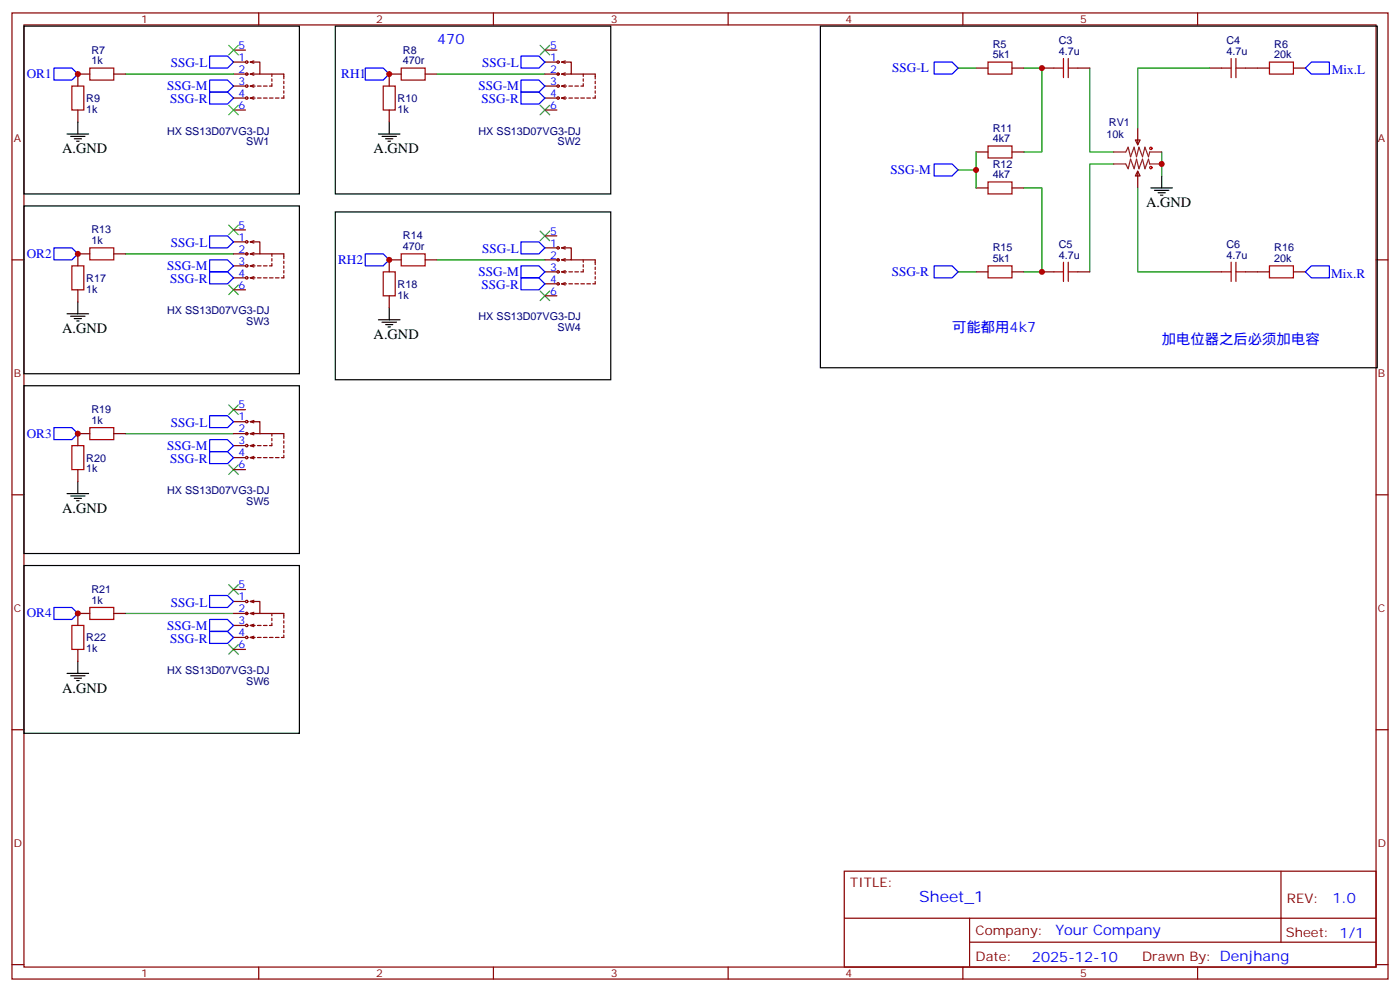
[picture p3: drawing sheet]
<svg xmlns="http://www.w3.org/2000/svg" width="412mm" height="292mm" viewBox="0 0 412 292" stroke-linecap="round" stroke-linejoin="round" font-family="sans-serif">
<g fill="none" stroke="#870000" stroke-width=".35">
<path d="M3.5 3.8h405.4v284.3h-405.4zM7.1 7.3h398.2v277.3h-398.2zM68.8 14.7h3.5M68.8 18.3h3.5M73.7 18.3h2.9v3.5h-2.9M73.7 18.3l1.1 .3M74.8 17.9l-1.1 .4M76.2 3.8v3.5M145.3 3.8v3.5M160.5 14.7h3.5M160.5 18.3h3.5M165.5 18.3h2.8v3.5h-2.8"/>
<path d="M165.5 18.3l1 .3M166.5 17.9l-1 .4M214.5 3.8v3.5M283.6 3.8v3.5M352.8 3.8v3.5M22.9 32.4v3.5M26.5 21.8h-3.6v3.5M33.5 21.8h3.5M68.8 28.9h3.5M68.8 25.3h3.5M68.8 21.8h4.2M68.8 32.4h3.5"/>
<path d="M73.7 28.9h1.4M73.7 25.3l1.1 .4M73.7 21.8l1.1 .4M73.7 25.3h1.4M73.7 28.9l1.1 .3M74.8 25l-1.1 .3M74.8 21.4l-1.1 .4M74.8 28.5l-1.1 .4M75.8 28.9h1.1M75.8 25.3h1.1M76.6 21.8h7v1.4M77.6 28.9h1.1"/>
<path d="M77.6 25.3h1.1M79.4 28.9h1M80.1 24.6v.7h-.7M80.1 21.8v.7M80.1 23.2v.7M81.1 28.9h1.1M83.6 28.2v.7h-.7M83.6 23.9v.7M83.6 25.3v.7M83.6 26.7v.7M114.7 32.4v3.5M118.2 21.8h-3.5v3.5"/>
<path d="M125.2 21.8h3.6M160.5 28.9h3.5M160.5 25.3h3.5M160.5 21.8h4.2M160.5 32.4h3.5M165.5 28.9h1.4M165.5 25.3h1.4M165.5 25.3l1 .4M165.5 21.8l1 .4M165.5 28.9l1 .3M166.5 25l-1 .3M166.5 21.4l-1 .4"/>
<path d="M166.5 28.5l-1 .4M167.6 28.9h1M167.6 25.3h1M168.3 21.8h7v1.4M169.3 28.9h1.1M169.3 25.3h1.1M171.1 28.9h1.1M171.8 24.6v.7h-.7M171.8 21.8v.7M171.8 23.2v.7M172.9 28.9h1M175.3 28.2v.7h-.7"/>
<path d="M175.3 23.9v.7M175.3 25.3v.7M175.3 26.7v.7M287.5 20h3.5M298.1 20h3.5M306.9 20h3.5M317.5 20h3.5M335.1 37.7v4.9M356.3 20h3.5M366.9 20h7M381 20h3.5M287.5 44.7h3.5"/>
<path d="M287.5 55.3h3.5M298.1 44.7h3.5M298.1 55.3h3.5M334.4 41.2h1.4l-.7 1.4zM335.1 50.4l.7 1.4h-1.4zM335.1 50.4v4.9M3.5 76.5h3.6M26.5 74.7h-3.6v3.5M33.5 74.7h3.5M68.8 74.7h4.2M68.8 67.7h3.5M68.8 78.2h3.5"/>
<path d="M68.8 71.2h3.5M73.7 71.2h2.9v3.5h-2.9M73.7 78.2l1.1 .4M73.7 74.7l1.1 .4M73.7 71.2l1.1 .3M73.7 78.2h1.4M74.8 77.9l-1.1 .3M74.8 74.4l-1.1 .3M74.8 70.8l-1.1 .4M75.8 78.2h1.1M76.6 74.7h7v1.4M77.6 78.2h1.1"/>
<path d="M80.1 74.7v.7M80.1 76.1v.7M80.1 77.5v.7h-.7M83.6 76.8v.7M83.6 78.2v.8M83.6 79.7v.7M118.2 76.5h-3.5v3.5M125.2 76.5h3.6M160.5 76.5h4.2M160.5 69.4h3.5M160.5 73h3.5M165.5 73h2.8v3.5h-2.8"/>
<path d="M165.5 76.5l1 .3M165.5 73l1 .3M166.5 79.7l-1 .3M166.5 76.1l-1 .4M166.5 72.6l-1 .4M168.3 76.5h7v1.4M171.8 79.3v.7h-.7M171.8 76.5v.7M171.8 77.9v.7M175.3 78.6v.7M405.3 76.5h3.6M22.9 85.3v3.5"/>
<path d="M68.8 81.8h3.5M68.8 85.3h3.5M73.7 81.8h1.4M73.7 81.8l1.1 .3M74.8 81.4l-1.1 .4M75.8 81.8h1.1M77.6 81.8h1.1M79.4 81.8h1M81.1 81.8h1.1M83.6 81.1v.7h-.7M114.7 87.1v3.5M160.5 80h3.5"/>
<path d="M160.5 83.5h3.5M160.5 87.1h3.5M165.5 80h1.4M165.5 83.5h1.4M165.5 80l1 .4M165.5 83.5l1 .4M166.5 83.2l-1 .3M167.6 80h1M167.6 83.5h1M169.3 80h1.1M169.3 83.5h1.1M171.1 83.5h1.1"/>
<path d="M172.9 83.5h1M175.3 80v.7M175.3 81.4v.7M175.3 82.8v.7h-.7M287.5 80h3.5M298.1 80h3.5M306.9 80h3.5M317.5 80h3.5M356.3 80h3.5M366.9 80h7M381 80h3.5M22.9 138.2v3.5"/>
<path d="M26.5 127.6h-3.6v3.6M33.5 127.6h3.5M68.8 127.6h4.2M68.8 120.6h3.5M68.8 134.7h3.5M68.8 131.2h3.5M68.8 124.1h3.5M68.8 138.2h3.5M73.7 124.1h2.9v3.5h-2.9M73.7 134.7h1.4M73.7 131.2l1.1 .3M73.7 127.6l1.1 .4"/>
<path d="M73.7 124.1l1.1 .4M73.7 131.2h1.4M73.7 134.7l1.1 .3M74.8 130.8l-1.1 .4M74.8 127.3l-1.1 .3M74.8 123.8l-1.1 .3M74.8 134.3l-1.1 .4M75.8 134.7h1.1M75.8 131.2h1.1M76.6 127.6h7v1.4M77.6 134.7h1.1M77.6 131.2h1.1"/>
<path d="M79.4 134.7h1M80.1 127.6v.7M80.1 129v.8M80.1 130.5v.7h-.7M81.1 134.7h1.1M83.6 129.8v.7M83.6 131.2v.7M83.6 132.6v.7M83.6 134v.7h-.7M3.5 145.6h3.6M405.3 145.6h3.6M68.8 173.5h3.5"/>
<path d="M68.8 177h3.5M73.7 177h2.9v3.6h-2.9M73.7 177l1.1 .4M74.8 176.7l-1.1 .3M22.9 191.1v3.6M26.5 180.6h-3.6v3.5M33.5 180.6h3.5M68.8 180.6h4.2M68.8 187.6h3.5M68.8 184.1h3.5M68.8 191.1h3.5M73.7 187.6h1.4"/>
<path d="M73.7 184.1l1.1 .3M73.7 180.6l1.1 .3M73.7 184.1h1.4M73.7 187.6l1.1 .4M74.8 183.7l-1.1 .4M74.8 180.2l-1.1 .4M74.8 187.3l-1.1 .3M75.8 187.6h1.1M75.8 184.1h1.1M76.6 180.6h7v1.4M77.6 187.6h1.1M77.6 184.1h1.1"/>
<path d="M79.4 187.6h1M80.1 180.6v.7M80.1 182v.7M80.1 183.4v.7h-.7M81.1 187.6h1.1M83.6 182.7v.7M83.6 184.1v.7M83.6 185.5v.7M83.6 186.9v.7h-.7M3.5 214.8h3.6M405.3 214.8h3.6M248.7 256.4h156.6v28.2h-156.6z"/>
<path d="M377.3 256.4v20.9M248.7 270.2h156.5M285.6 277.3h119.6M285.6 270.2v14.2M3.5 283.9h3.6M76.2 284.6v3.5M145.3 284.6v3.5M214.5 284.6v3.5M283.6 284.6v3.5M352.8 284.6v3.5M405.3 283.9h3.6"/>
<circle cx="72.7" cy="18.3" r=".35"/>
<circle cx="164.4" cy="18.3" r=".35"/>
<circle cx="72.7" cy="21.8" r=".35"/>
<circle cx="72.7" cy="25.3" r=".35"/>
<circle cx="72.7" cy="28.9" r=".35"/>
<circle cx="164.4" cy="21.8" r=".35"/>
<circle cx="164.4" cy="25.3" r=".35"/>
<circle cx="164.4" cy="28.9" r=".35"/>
<circle cx="72.7" cy="74.7" r=".35"/>
<circle cx="72.7" cy="78.2" r=".35"/>
<circle cx="72.7" cy="71.2" r=".35"/>
<circle cx="164.4" cy="76.5" r=".35"/>
<circle cx="164.4" cy="73" r=".35"/>
<circle cx="72.7" cy="81.8" r=".35"/>
<circle cx="164.4" cy="83.5" r=".35"/>
<circle cx="164.4" cy="80" r=".35"/>
<circle cx="72.7" cy="131.2" r=".35"/>
<circle cx="72.7" cy="127.6" r=".35"/>
<circle cx="72.7" cy="124.1" r=".35"/>
<circle cx="72.7" cy="134.7" r=".35"/>
<circle cx="72.7" cy="177" r=".35"/>
<circle cx="72.7" cy="187.6" r=".35"/>
<circle cx="72.7" cy="180.6" r=".35"/>
<circle cx="72.7" cy="184.1" r=".35"/>
</g>
<g fill="none" stroke="#008700" stroke-width=".35">
<path d="M37 21.8h31.8M128.8 21.8h31.7M282.2 20h5.3M301.6 20h5.3v24.7h-5.3M321 20v24.7h7.1M356.3 20h-21.2v17.7M282.2 50h5.3M287.5 44.7v10.6M301.6 55.3h5.3v24.7h-5.3M328.1 48.3h-7.1v31.7M335.1 55.3v24.7h21.2M342.2 44.7v7.1"/>
<path d="M37 74.7h31.8M128.8 76.5h31.7M282.2 80h5.3M37 127.6h31.8M37 180.6h31.8"/>
</g>
<g fill="none" stroke="#000" stroke-width=".35">
<path d="M7.1 7.7h81.1v49.4h-81.1zM98.8 7.7h81.1v49.4h-81.1zM241.7 7.7h164v100.5h-164zM19.8 39.4h6.3M22.9 35.9v3.5M111.5 39.4h6.3M114.7 35.9v3.5M20.8 40.1h4.2M21.9 40.9h2.1M22.6 41.6h.7M112.5 40.1h4.3M113.6 40.9h2.1"/>
<path d="M114.3 41.6h.7M339 55.3h6.4M340.1 56h4.2M341.1 56.7h2.2M341.8 57.4h.7M342.2 51.8v3.5M7.1 60.6h81.1v49.4h-81.1zM98.8 62.4h81.1v49.4h-81.1zM19.8 92.4h6.3M20.8 93.1h4.2M21.9 93.8h2.1M22.6 94.5h.7"/>
<path d="M22.9 88.8v3.6M111.5 94.1h6.3M112.5 94.8h4.3M113.6 95.5h2.1M114.3 96.2h.7M114.7 90.6v3.5M7.1 113.5h81.1v49.4h-81.1zM19.8 145.3h6.3M20.8 146h4.2M21.9 146.7h2.1M22.6 147.4h.7M22.9 141.7v3.6"/>
<path d="M7.1 166.4h81.1v49.4h-81.1zM19.8 198.2h6.3M20.8 198.9h4.2M21.9 199.6h2.1M22.9 194.7v3.5M22.6 200.3h.7"/>
</g>
<g fill="none" stroke="#a10000" stroke-width=".35">
<path d="M291 18.3h7.1v3.5h-7.1zM313.3 17.2v5.7M314.7 17.2v5.7M362.7 17.2v5.7M364.1 17.2v5.7M373.9 18.3h7.1v3.5h-7.1zM21.2 25.3h3.5v7.1h-3.5zM26.5 20h7v3.6h-7zM112.9 25.3h3.5v7.1h-3.5zM118.2 20h7v3.6h-7zM310.4 20h2.9M314.7 20h2.8"/>
<path d="M359.8 20h2.9M364.1 20h2.8M291 43h7.1v3.5h-7.1zM291 53.6h7.1v3.5h-7.1zM21.2 78.2h3.5v7.1h-3.5zM26.5 73h7v3.5h-7zM118.2 74.7h7v3.5h-7zM291 78.2h7.1v3.6h-7.1zM313.3 77.2v5.6M314.7 77.2v5.6M362.7 77.2v5.6M364.1 77.2v5.6"/>
<path d="M373.9 78.2h7.1v3.6h-7.1zM112.9 80h3.5v7.1h-3.5zM310.4 80h2.9M314.7 80h2.8M359.8 80h2.9M364.1 80h2.8M21.2 131.2h3.5v7h-3.5zM26.5 125.9h7v3.5h-7zM26.5 178.8h7v3.5h-7zM21.2 184.1h3.5v7h-3.5z"/>
<circle cx="339" cy="43.7" r=".35"/>
<circle cx="339" cy="49.3" r=".35"/>
</g>
<path d="M328.1 44.7h3.5l.7-1.4 .7 2.8 1.1-2.8 .7 2.8 .7-2.8 1 2.8 .8-2.8 1 2.8 .4-1.4h3.5M328.1 48.3h3.5l.7 1.4 .7-2.9 1.1 2.9 .7-2.9 .7 2.9 1-2.9 .8 2.9 1-2.9 .4 1.5h3.5" fill="none" stroke="#8c2424" stroke-width=".35"/>
<g fill="none" stroke="#00f" stroke-width=".35">
<path d="M61.7 16.5h5.3l1.8 1.8-1.8 1.7h-5.3zM153.5 16.5h5.2l1.8 1.8-1.8 1.7h-5.2zM275.2 18.3h5.3l1.7 1.7-1.7 1.8h-5.3zM386.3 18.3h5.3v3.5h-5.3l-1.8-1.8zM15.9 20h5.3l1.7 1.8-1.7 1.8h-5.3zM61.7 23.6h5.3l1.8 1.7-1.8 1.8h-5.3zM61.7 27.1h5.3l1.8 1.8-1.8 1.7h-5.3zM107.6 20h5.3l1.8 1.8-1.8 1.8h-5.3zM153.5 27.1h5.2l1.8 1.8-1.8 1.7h-5.2zM153.5 23.6h5.2l1.8 1.7-1.8 1.8h-5.2zM275.2 48.3h5.3l1.7 1.7-1.7 1.8h-5.3zM15.9 73h5.3l1.7 1.7-1.7 1.8h-5.3z"/>
<path d="M61.7 69.4h5.3l1.8 1.8-1.8 1.8h-5.3zM61.7 76.5h5.3l1.8 1.7-1.8 1.8h-5.3zM107.6 74.7h5.3l1.8 1.8-1.8 1.7h-5.3zM153.5 71.2h5.2l1.8 1.8-1.8 1.7h-5.2zM153.5 78.2h5.2l1.8 1.8-1.8 1.8h-5.2zM275.2 78.2h5.3l1.7 1.8-1.7 1.8h-5.3zM61.7 80h5.3l1.8 1.8-1.8 1.7h-5.3zM153.5 81.8h5.2l1.8 1.7-1.8 1.8h-5.2zM384.5 80l1.8-1.8h5.3v3.6h-5.3zM15.9 125.9h5.3l1.7 1.7-1.7 1.8h-5.3zM61.7 122.3h5.3l1.8 1.8-1.8 1.8h-5.3zM61.7 132.9h5.3l1.8 1.8-1.8 1.8h-5.3z"/>
<path d="M61.7 129.4h5.3l1.8 1.8-1.8 1.7h-5.3zM15.9 178.8h5.3l1.7 1.8-1.7 1.7h-5.3zM61.7 175.3h5.3l1.8 1.7-1.8 1.8h-5.3zM61.7 185.8h5.3l1.8 1.8-1.8 1.8h-5.3zM61.7 182.3h5.3l1.8 1.8-1.8 1.7h-5.3z"/>
</g>
<g fill="none" stroke="#3c3" stroke-width=".35">
<path d="M67.4 13.3l2.8 2.9M70.2 13.3l-2.8 2.9M159.1 13.3l2.8 2.9M161.9 13.3l-2.8 2.9M67.4 31l2.8 2.8M70.2 31l-2.8 2.8M159.1 31l2.8 2.8M161.9 31l-2.8 2.8M67.4 66.3l2.8 2.8M70.2 66.3l-2.8 2.8M159.1 68l2.8 2.8M161.9 68l-2.8 2.8"/>
<path d="M67.4 83.9l2.8 2.8M70.2 83.9l-2.8 2.8M159.1 85.7l2.8 2.8M161.9 85.7l-2.8 2.8M67.4 119.2l2.8 2.8M70.2 119.2l-2.8 2.8M67.4 136.8l2.8 2.8M70.2 136.8l-2.8 2.8M67.4 172.1l2.8 2.8M70.2 172.1l-2.8 2.8M67.4 189.7l2.8 2.8M70.2 189.7l-2.8 2.8"/>
</g>
<g fill="#c00">
<circle cx="342.2" cy="48.3" r=".88"/>
<circle cx="306.9" cy="20" r=".88"/>
<circle cx="306.9" cy="80" r=".88"/>
<circle cx="287.5" cy="50" r=".88"/>
<circle cx="22.9" cy="21.8" r=".88"/>
<circle cx="22.9" cy="74.7" r=".88"/>
<circle cx="22.9" cy="127.6" r=".88"/>
<circle cx="22.9" cy="180.6" r=".88"/>
<circle cx="114.7" cy="21.8" r=".88"/>
<circle cx="114.7" cy="76.5" r=".88"/>
</g>
<text font-size="4.6" fill="#00f" x="270.8" y="265.4">Sheet_1</text>
<g font-size="4.2" fill="#00f">
<text x="128.8" y="13">470</text>
<text x="280.5" y="97.6">可能都用4k7</text>
<text x="342.2" y="101.2">加电位器之后必须加电容</text>
<text x="392.5" y="265.7">1.0</text>
<text x="310.9" y="275.2">Your Company</text>
<text x="304" y="283">2025-12-10</text>
</g>
<g font-size="4.2">
<text x="18.3" y="45.1">A.GND</text>
<text x="110.1" y="45.1">A.GND</text>
<text x="337.6" y="61">A.GND</text>
<text x="18.3" y="98">A.GND</text>
<text x="110.1" y="99.8">A.GND</text>
<text x="18.3" y="150.9">A.GND</text>
<text x="18.3" y="203.8">A.GND</text>
</g>
<g font-size="3.9" fill="#00f">
<text x="7.9" y="23.1">OR1</text>
<text x="50.3" y="19.8">SSG-L</text>
<text x="100.5" y="23.1">RH1</text>
<text x="142" y="19.8">SSG-L</text>
<text x="262.8" y="21.3">SSG-L</text>
<text x="392.3" y="21.8">Mix.L</text>
<text x="49.2" y="26.6">SSG-M</text>
<text x="141" y="26.6">SSG-M</text>
<text x="50.1" y="30.4">SSG-R</text>
<text x="141.8" y="30.4">SSG-R</text>
<text x="262.3" y="51.3">SSG-M</text>
<text x="7.9" y="75.9">OR2</text>
<text x="50.3" y="72.7">SSG-L</text>
<text x="99.6" y="77.6">RH2</text>
<text x="142" y="74.5">SSG-L</text>
<text x="49.2" y="79.5">SSG-M</text>
<text x="50.1" y="83.3">SSG-R</text>
<text x="141" y="81.3">SSG-M</text>
<text x="262.7" y="81.3">SSG-R</text>
<text x="392.2" y="81.8">Mix.R</text>
<text x="141.8" y="85.1">SSG-R</text>
<text x="50.3" y="125.7">SSG-L</text>
<text x="7.9" y="128.8">OR3</text>
<text x="49.2" y="132.4">SSG-M</text>
<text x="50.1" y="136.2">SSG-R</text>
<text x="50.3" y="178.6">SSG-L</text>
<text x="7.9" y="181.7">OR4</text>
<text x="49.2" y="185.3">SSG-M</text>
<text x="50.1" y="189.2">SSG-R</text>
</g>
<g font-size="3.9" fill="#800">
<text x="250.5" y="261">TITLE:</text>
<text x="379.1" y="265.7">REV:</text>
<text x="287.4" y="275.2">Company:</text>
<text x="378.7" y="275.8">Sheet: 1/1</text>
<text x="287.4" y="282.9">Date:</text>
<text x="336.4" y="282.9">Drawn By: Denjhang</text>
</g>
<g font-size="3.2" fill="#800">
<text x="41.6" y="6.8">1</text>
<text x="110.8" y="6.8">2</text>
<text x="179.9" y="6.8">3</text>
<text x="249.1" y="6.8">4</text>
<text x="318.2" y="6.8">5</text>
<text x="4.1" y="41.9">A</text>
<text x="405.9" y="41.9">A</text>
<text x="4.1" y="111.1">B</text>
<text x="405.9" y="111.1">B</text>
<text x="4.1" y="180.2">C</text>
<text x="405.9" y="180.2">C</text>
<text x="4.1" y="249.3">D</text>
<text x="405.9" y="249.3">D</text>
<text x="41.6" y="287.6">1</text>
<text x="110.8" y="287.6">2</text>
<text x="179.9" y="287.6">3</text>
<text x="249.1" y="287.6">4</text>
<text x="318.2" y="287.6">5</text>
</g>
<g font-size="3.2" fill="#000080">
<text x="27" y="15.8">R7</text>
<text x="118.7" y="15.8">R8</text>
<text x="292.5" y="17.2">5k1</text>
<text x="292.5" y="14">R5</text>
<text x="311.9" y="16.2">4.7u</text>
<text x="311.9" y="13">C3</text>
<text x="361.3" y="16.2">4.7u</text>
<text x="361.3" y="13">C4</text>
<text x="375.4" y="17.2">20k</text>
<text x="375.4" y="14">R6</text>
<text x="27" y="19">1k</text>
<text x="118.7" y="19">470r</text>
<text x="25.4" y="33.2">1k</text>
<text x="25.4" y="30">R9</text>
<text x="117.1" y="33.2">1k</text>
<text x="117.1" y="30">R10</text>
<text x="49.2" y="39.6">HX SS13D07VG3-DJ</text>
<text x="141" y="39.6">HX SS13D07VG3-DJ</text>
<text x="292.5" y="41.9">4k7</text>
<text x="292.5" y="38.7">R11</text>
<text x="326" y="40.6">10k</text>
<text x="326.7" y="37">RV1</text>
<text x="72.5" y="42.8">SW1</text>
<text x="164.3" y="42.8">SW2</text>
<text x="292.5" y="52.5">4k7</text>
<text x="292.5" y="49.3">R12</text>
<text x="27" y="71.9">1k</text>
<text x="27" y="68.7">R13</text>
<text x="118.7" y="70.5">R14</text>
<text x="118.7" y="73.7">470r</text>
<text x="292.5" y="77.2">5k1</text>
<text x="292.5" y="74">R15</text>
<text x="311.9" y="76.1">4.7u</text>
<text x="311.9" y="73">C5</text>
<text x="361.3" y="76.1">4.7u</text>
<text x="361.3" y="73">C6</text>
<text x="375.4" y="77.2">20k</text>
<text x="375.4" y="74">R16</text>
<text x="25.4" y="82.9">R17</text>
<text x="25.4" y="86.1">1k</text>
<text x="117.1" y="87.9">1k</text>
<text x="117.1" y="84.7">R18</text>
<text x="49.2" y="92.5">HX SS13D07VG3-DJ</text>
<text x="72.5" y="95.7">SW3</text>
<text x="141" y="94.3">HX SS13D07VG3-DJ</text>
<text x="164.3" y="97.5">SW4</text>
<text x="27" y="124.8">1k</text>
<text x="27" y="121.6">R19</text>
<text x="25.4" y="135.8">R20</text>
<text x="25.4" y="139">1k</text>
<text x="49.2" y="145.5">HX SS13D07VG3-DJ</text>
<text x="72.5" y="148.6">SW5</text>
<text x="27" y="177.7">1k</text>
<text x="27" y="174.6">R21</text>
<text x="25.4" y="191.9">1k</text>
<text x="25.4" y="188.8">R22</text>
<text x="49.2" y="198.4">HX SS13D07VG3-DJ</text>
<text x="72.5" y="201.5">SW6</text>
</g>
<g font-size="3.2" fill="#00f">
<text x="70.3" y="14.4">5</text>
<text x="70.3" y="17.9">1</text>
<text x="162" y="14.4">5</text>
<text x="162" y="17.9">1</text>
<text x="70.3" y="21.4">2</text>
<text x="162" y="21.4">2</text>
<text x="70.3" y="28.5">4</text>
<text x="70.3" y="25">3</text>
<text x="162" y="28.5">4</text>
<text x="162" y="25">3</text>
<text x="70.3" y="32">6</text>
<text x="162" y="32">6</text>
<text x="70.3" y="67.3">5</text>
<text x="70.3" y="70.8">1</text>
<text x="162" y="69.1">5</text>
<text x="70.3" y="77.9">3</text>
<text x="70.3" y="74.4">2</text>
<text x="162" y="76.1">2</text>
<text x="162" y="72.6">1</text>
<text x="70.3" y="81.4">4</text>
<text x="162" y="83.2">4</text>
<text x="162" y="79.7">3</text>
<text x="70.3" y="84.9">6</text>
<text x="162" y="86.7">6</text>
<text x="70.3" y="120.2">5</text>
<text x="70.3" y="123.8">1</text>
<text x="70.3" y="130.8">3</text>
<text x="70.3" y="127.3">2</text>
<text x="70.3" y="134.3">4</text>
<text x="70.3" y="137.9">6</text>
<text x="70.3" y="173.1">5</text>
<text x="70.3" y="176.7">1</text>
<text x="70.3" y="183.7">3</text>
<text x="70.3" y="180.2">2</text>
<text x="70.3" y="187.3">4</text>
<text x="70.3" y="190.8">6</text>
</g>
</svg>
